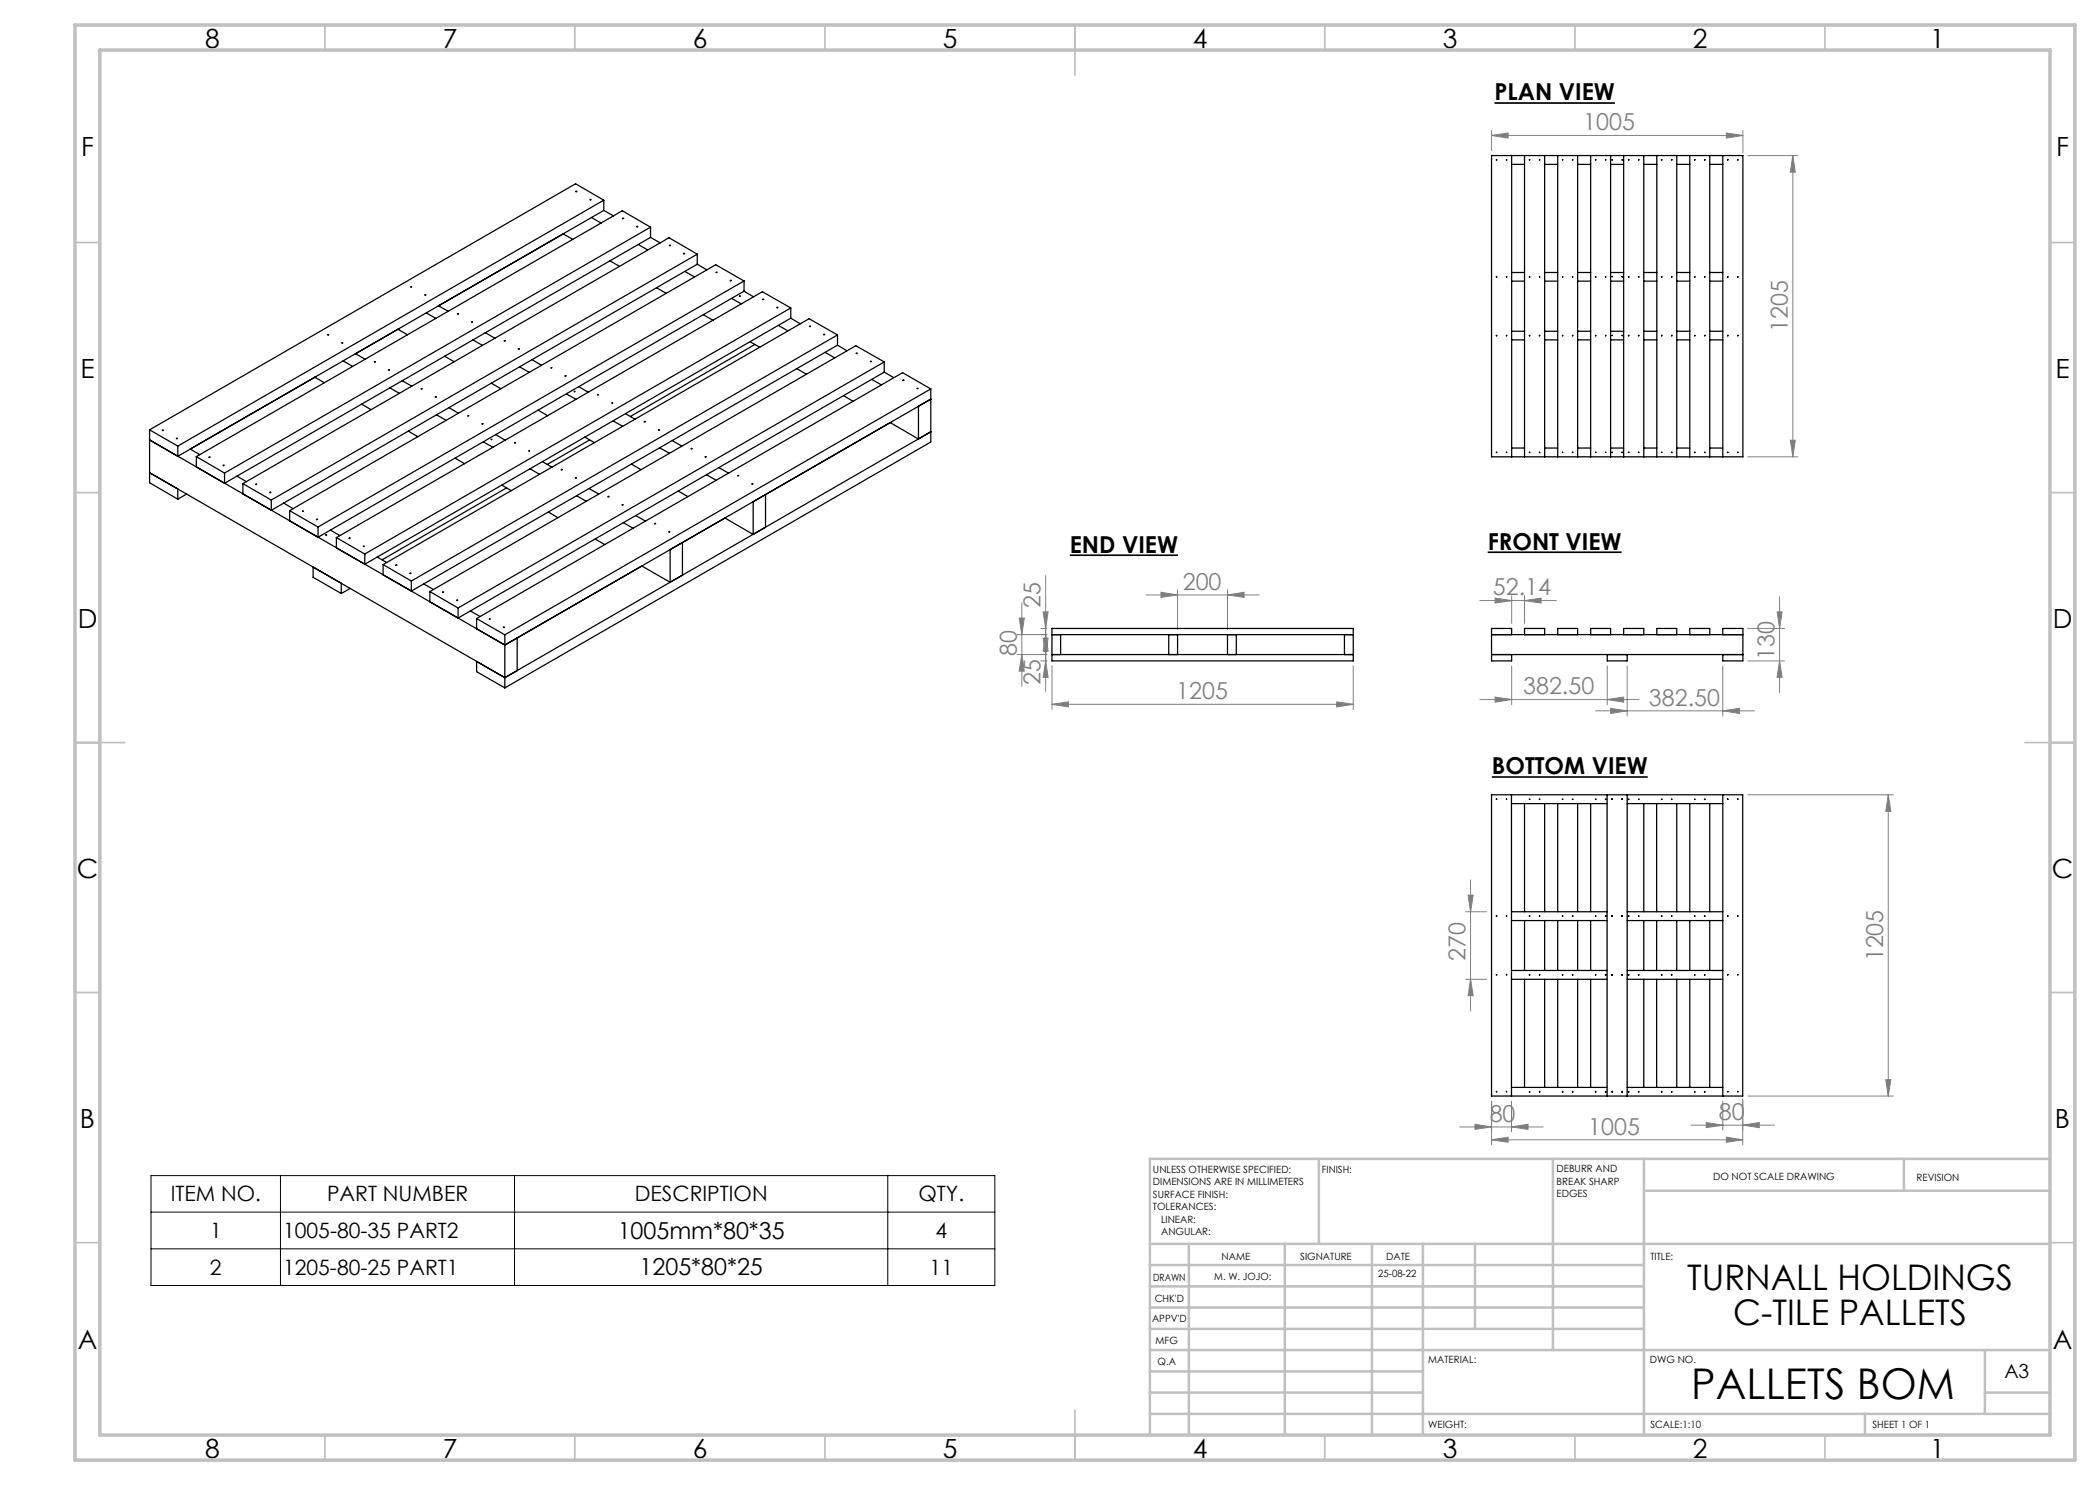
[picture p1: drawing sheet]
<svg xmlns="http://www.w3.org/2000/svg" width="420mm" height="297mm" viewBox="0 0 420 297" stroke-linecap="round" stroke-linejoin="round" font-family="sans-serif">
<path d="M298.9 20.6h24.1M214 111h21.6M297.5 110.4h26.8M298.4 155.4h31.1" fill="none" stroke="#000" stroke-width=".33"/>
<g fill="none" stroke="#808080" stroke-width=".2">
<path d="M298.3 27.1l3.3-.5v1zM298.3 26.1v4M298.3 27.1h50.3M345.3 26.6l3.3 .5-3.3 .5zM348.6 26.1v4.5M349.6 31.1h10M358.6 31.1l.5 3.3h-1zM358.6 31.1v60.3M349.6 91.4h10M358.1 88h1l-.5 3.4zM209.1 115.1v23.2M229.2 119h22.6"/>
<path d="M232.2 118.5l3.3 .5-3.3 .5zM235.5 118v7.9M245.5 119l3.3-.5v1zM245.5 118v7.9M299 119.6l3.3 .5-3.3 .5zM302.3 119.1v5.6M304.9 119.1v5.6M355.9 119.3v19.2M203.4 130.9h6M203.4 126.9h6M203.8 123.6h1.1l-.5 3.3zM204.4 130.9l.5 3.3h-1.1z"/>
<path d="M204.4 120.6v16.7M208.1 125.7h1.3M208.1 132.2h1.3M208.6 122.4h1l-.5 3.3zM208.6 127.6h1l-.5 3.3zM209.1 126.9l.5 3.3h-1zM209.1 132.2l.5 3.3h-1zM210.4 133.2v8.7M270.7 133.2v8.7M296 139.9h31.8M296 120.1h15.3M299 139.4l3.3 .5-3.3 .5z"/>
<path d="M302.3 133.2v7.7M304.9 120.1l3.3-.5v1zM321.5 139.9l3.2-.5v1zM321.5 133.2v7.7M325.4 133.2v10M344.6 133.2v10M349.6 125.7h7.3M349.6 132.2h7.3M355.4 122.4h1l-.5 3.3zM355.9 132.2l.5 3.3h-1zM210.4 140.9l3.3-.5v1zM210.4 140.9h60.3"/>
<path d="M267.3 140.4l3.4 .5-3.4 .5zM319.1 142.2h31.8M322.1 141.7l3.3 .5-3.3 .5zM344.6 142.2l3.3-.5v1zM349.6 159h29.1M377.6 159l.6 3.3h-1zM377.6 159v60.2M293.6 179h1l-.5 3.3zM294.1 176v26.2M293.1 182.3h4.2M293.1 195.9h4.2M294.1 195.9l.5 3.2h-1z"/>
<path d="M348.5 219.7v9.2M349.6 219.2h29.1M377.2 215.9h1l-.6 3.3zM292 225.4h16.6M295 224.9l3.3 .5-3.3 .5zM298.3 228l3.3-.6v1.1zM298.3 220.2v8.7M298.3 228h50.2M302.3 225.4l3.3-.5v1zM302.3 220.2v6.2M338.2 225h16.7M341.2 224.5l3.4 .5-3.4 .5z"/>
<path d="M344.6 220.2v5.8M345.3 227.4l3.2 .6-3.2 .5zM348.5 225l3.4-.5v1z"/>
</g>
<path d="M30.2 235.1h168.8v22h-168.8zM56.1 235.1v22M102.9 235.1v22M177.6 235.1v22M30.2 249.8h168.8M30.2 242.4h168.8" fill="none" stroke="#000" stroke-width=".2"/>
<g fill="none" stroke="#c0c0c0" stroke-width=".35">
<path d="M65 5v5M115 5v5M165 5v5M215 5v10M265 5v5M315 5v5M365 5v5M15 48.5h5M410 48.5h5M15 98.5h5M410 98.5h5M15 148.5h10"/>
<path d="M405 148.5h10M15 198.5h5M410 198.5h5M15 248.5h5M410 248.5h5M65 287v5M115 287v5M165 287v5M215 282v10M265 287v5M315 287v5M365 287v5"/>
</g>
<g fill="none" stroke="#c0c0c0" stroke-width=".5">
<path d="M263.8 231.8v17M310.6 231.8v38.2M328.8 231.8v55.2M328.8 238.2h81.2M380.8 231.8v6.4M410 231.8h-180v55.2M230 248.8h180M230 257.3h98.8M230 253h98.8M237.8 248.8v38.2M257 248.8v38.2M274.4 248.8v38.2"/>
<path d="M284.6 248.8v38.2M295 248.8v17M230 265.8h98.8M230 261.5h98.8M230 278.5h54.6M230 274.3h54.6M230 270h180M397 278.5h13M397 270v12.8M230 282.8h180M373 282.8v4.2"/>
</g>
<path d="M15 5h400v287h-400zM20 10h390v277h-390z" fill="none" stroke="#c0c0c0" stroke-width=".7"/>
<g fill="#808080">
<path d="M299 139.4l3.3 .5-3.3 .5zM321.5 139.9l3.2-.5v1zM322.1 141.7l3.3 .5-3.3 .5zM344.6 142.2l3.3-.5v1zM299 119.6l3.3 .5-3.3 .5zM304.9 120.1l3.3-.5v1zM210.4 140.9l3.3-.5v1zM267.3 140.4l3.4 .5-3.4 .5zM232.2 118.5l3.3 .5-3.3 .5zM245.5 119l3.3-.5v1zM295 224.9l3.3 .5-3.3 .5zM302.3 225.4l3.3-.5v1zM341.2 224.5l3.4 .5-3.4 .5zM348.5 225l3.4-.5v1z"/>
<path d="M298.3 27.1l3.3-.5v1zM345.3 26.6l3.3 .5-3.3 .5z"/>
<path d="M358.1 88h1l-.5 3.4zM358.6 31.1l.5 3.3h-1zM204.4 130.9l.5 3.3h-1.1zM203.8 123.6h1.1l-.5 3.3zM209.1 126.9l.5 3.3h-1zM208.6 122.4h1l-.5 3.3zM209.1 132.2l.5 3.3h-1zM208.6 127.6h1l-.5 3.3z"/>
<path d="M355.4 122.4h1l-.5 3.3zM355.9 132.2l.5 3.3h-1zM377.6 159l.6 3.3h-1zM377.2 215.9h1l-.6 3.3zM293.6 179h1l-.5 3.3zM294.1 195.9l.5 3.2h-1z"/>
<path d="M298.3 228l3.3-.6v1.1zM345.3 227.4l3.2 .6-3.2 .5z"/>
</g>
<g fill="none" stroke="#000" stroke-width=".25">
<path d="M115.2 38.2l.2 .1zM298.3 31.1h50.3v60.3h-50.3zM299.3 31.9v.1zM301.3 31.9v.1zM302.3 31.1v60.3M302.3 32.9h2.6M304.9 31.1v60.3M305.9 31.9l.1 .1zM307.9 31.9v.1zM308.9 31.1v60.3M308.9 32.9h2.6M311.5 31.1v60.3"/>
<path d="M312.5 31.9v.1zM314.5 31.9l.1 .1zM315.5 31.1v60.3M315.5 32.9h2.6M318.1 31.1v60.3M319.1 31.9l.1 .1zM321.1 31.9l.1 .1zM322.1 31.1v60.3M322.1 32.9h2.6M322.4 32h.1M324.4 32h.1zM324.7 31.1v60.3"/>
<path d="M325.7 31.9l.1 .1zM327.7 31.9v.1zM328.8 31.1v60.3M328.8 32.9h2.6M331.4 31.1v60.3M332.3 31.9l.1 .1zM334.3 31.9l.1 .1zM335.4 31.1v60.3M335.4 32.9h2.6M338 31.1v60.3M338.9 31.9l.1 .1zM340.9 31.9l.1 .1z"/>
<path d="M341.9 31.1v60.3M341.9 32.9h2.7M344.6 31.1v60.3M345.5 31.9l.1 .1zM347.6 31.9v.1zM82.1 57.4h.2zM85 58.9l.2 .1-.2 .1zM112.6 46.8h.1M112.6 46.8l-24.9 14.4 1.9 1.1M112.6 46.8l1.9 1.1M118.3 43.5l1.9 1.1M120.8 40l-85.2 49.2"/>
<path d="M120.8 40v2.1M120.8 42.1l-85.2 49.2M120.8 40l-5.7-3.2-85.2 49.2M120.8 42.1l1.9 1.1M122 52.2l1.9 1.1M124.6 43.6l.1 .1h-.1zM127.6 48.9l1.9 1.1M130.1 45.4l-85.2 49.2M130.1 45.4v2.1M130.1 47.5l-85.2 49.2M130.1 45.4l-5.6-3.2-85.2 49.1M130.1 47.5l1.9 1.1"/>
<path d="M131.3 57.6l1.9 1.1M133.9 49l.2 .1h-.2zM137 54.3l1.9 1.1M139.5 50.8l-5.7-3.2-85.2 49.1M139.5 50.8l-85.2 49.2M139.5 50.8v2M139.5 52.8l-85.2 49.3v-2.1M139.5 52.8l1.9 1.2M146.3 59.7l1.9 1.1M148.8 58.2l-85.2 49.3v-2.1M148.8 56.2l-5.6-3.3-85.3 49.2M148.8 56.2l-85.2 49.2"/>
<path d="M148.8 56.2v2M148.8 58.2l1.9 1.2M152.6 59.8l.2 .1zM299.3 55.3l.1 .1zM301.3 55.3v.1zM302.3 56.2h2.6M302.3 54.5h2.6M305.9 55.3h.1zM307.9 55.3l.1 .1zM308.9 56.2h2.6M308.9 54.5h2.6M312.5 55.3l.1 .1z"/>
<path d="M314.5 55.3h.1zM315.5 56.2h2.6M315.5 54.5h2.6M319.1 55.3l.1 .1zM321.1 55.3l.1 .1zM322.1 56.2h2.6M322.1 54.5h2.6M322.4 55.3h.1M324.4 55.3h.1zM325.7 55.3h.1zM327.7 55.3l.1 .1zM328.8 56.2h2.6"/>
<path d="M328.8 54.5h2.6M332.3 55.3h.1zM335.4 56.2h2.6M335.4 54.5h2.6M338.9 55.3l.1 .1zM340.9 55.3h.1zM341.9 56.2h2.7M341.9 54.5h2.7M345.5 55.3l.1 .1zM347.5 55.3l.1 .1zM63 75.5h.1M63 75.5l-25 14.3 2 1.1"/>
<path d="M63 75.5l1.9 1M65.5 67h.2zM68.3 68.6h.2zM68.6 72.2l1.9 1.1M71.1 70.7l1.9 1.2M74.9 72.4h.2zM77.7 74h.2zM78 77.6l1.9 1.1M79.6 65.9h.1M79.6 65.9l1.9 1.1M80.4 76.1l2 1.2M85.2 62.6l2 1.1"/>
<path d="M87 79.4h.2zM88.9 71.3l1.9 1.1M91.5 62.8h.2zM94.3 64.4h.2zM94.6 68l1.9 1.1M97 66.5l2 1.2M98.2 76.6l2 1.1M103.6 69.8h.3zM103.9 73.4l1.9 1.1M106.4 71.9l1.9 1.2M110.2 73.6h.1zM113 75.1l.2 .1z"/>
<path d="M113.3 78.8l1.9 1.1M115.7 77.3l2 1.2M140.7 62.9l1.9 1.2M150 68.3l1.9 1.2M151 68.9l-24.9 14.4M155.7 65.1l1.9 1.1M158.2 61.6l-85.2 49.2M158.2 61.6v2M158.2 63.6l-85.2 49.3v-2.1M158.2 61.6l-5.7-3.3-85.2 49.2M158.2 63.6l1.9 1.2M159.3 73.7l2 1.2"/>
<path d="M164.7 66.9l.2 .1zM165 70.5l1.9 1.1M167.5 67l-5.7-3.3-85.2 49.2M167.5 67l-85.2 49.2M167.5 67v2M167.5 69l-85.2 49.2M167.5 69l1.9 1.2M168.7 79.1l1.9 1.2M174.1 72.2l.2 .1zM174.3 75.9l2 1.1M176.8 72.4l-5.6-3.3-85.2 49.2M176.8 72.4l-85.2 49.2"/>
<path d="M176.8 72.4v2M176.8 74.4l-85.2 49.2M176.8 74.4l2 1.1M183.4 77.6l.2 .1zM186.2 77.8l-5.7-3.3-85.2 49.2M186.2 77.8l-85.2 49.2M186.2 77.8v10.6l-85.2 49.2M299.3 67.1v.1zM301.3 67.1v.1zM302.3 68h2.6M302.3 66.2h2.6M307.9 67.1v.1z"/>
<path d="M308.9 68h2.6M308.9 66.2h2.6M312.5 67.1l.1 .1zM315.5 68h2.6M315.5 66.2h2.6M319.1 67.1h.1zM321.1 67.1l.1 .1zM322.1 68h2.6M322.1 66.2h2.6M322.4 67.1h.1M324.4 67.1h.1zM327.7 67.1h.1z"/>
<path d="M328.8 68h2.6M328.8 66.2h2.6M332.3 67.1h.1zM335.4 68h2.6M335.4 66.2h2.6M338.9 67.1l.1 .1zM340.9 67.1h.1zM341.9 68h2.7M341.9 66.2h2.7M345.5 67.1h.1zM347.5 67.1l.1 .1zM29.9 86v10.6l5.7 3.2"/>
<path d="M29.9 86l5.7 3.2M32.5 86h.2l-.2 .1zM35.6 91.3l-5.7-3.3 71.1 41M35.6 89.2v2.1M35.6 99.8v-2l-5.7-3.3 71.1 41M37.3 98.8l-1.7 1M39.3 91.3v2.1l5.6 3.3M39.3 91.3l5.6 3.3M41.8 91.4h.2zM44.9 94.6v2.1M47.4 95.2l1.9 1.1M48.6 96.7l5.7 3.3"/>
<path d="M48.6 96.7v2.1M54 98.5h.2zM72.3 80.8l1.9 1.1M81.6 86.2l2 1.1M87.3 83l1.9 1.1M89.8 81.5l1.9 1.2M91 91.6l1.9 1.1M93.6 83.1l.1 .1zM96.4 84.8h.2zM96.7 88.4l1.9 1.1M99.1 86.9l1.9 1.1M100.3 97l2 1.1"/>
<path d="M101.3 97.6l-24.9 14.4M106 93.8l1.9 1.1M107.6 82l1.9 1.1M108.5 92.3l1.9 1.1M112.3 93.9l.1 .1zM115.1 95.5l.2 .1zM115.3 99.2l2 1.1M116.9 87.4l2 1.1M117.8 97.7l1.9 1.1M117.9 88l-8.4 4.9M122.4 80.5l.1 .1zM122.6 84.2l1.9 1.1"/>
<path d="M125.1 82.7l1.9 1.2M126.3 92.8l1.9 1.1M131.7 85.9l.2 .1zM131.9 89.6l2 1.1M134.4 88.1l1.9 1.1M135.6 98.2l1.9 1.1M138.2 89.7h.2zM141.3 94.9l1.9 1.2M143.8 93.5l1.9 1.1M147.5 95.1h.2zM153.1 98.9l-2.5 1.4v6.6M153.1 98.9v6.5l-2.5 1.5"/>
<path d="M183.7 87.8v-6.6l2.5-1.4-85.2 49.2M183.7 87.8l2.5-1.4-85.2 49.1M183.7 87.8l-5.7-3.3-24.9 14.4M299.3 90.4l.1 .1zM301.3 90.4l.1 .1zM302.3 89.6h2.6M305.9 90.4l.1 .1zM307.9 90.4l.1 .1zM308.9 89.6h2.6M312.5 90.4h.1M314.5 90.4l.1 .1zM315.5 89.6h2.6"/>
<path d="M319.1 90.4l.1 .1zM321.1 90.4h.1M322.1 89.6h2.6M322.4 90.4h.1M324.4 90.5l.1-.1zM325.7 90.4l.1 .1zM327.7 90.4l.1 .1zM328.8 89.6h2.6M332.4 90.4h.1M334.3 90.4l.1 .1zM335.4 89.6h2.6M338.9 90.4l.1 .1z"/>
<path d="M340.9 90.5l.1-.1zM341.9 89.6h2.7M345.5 90.4l.1 .1zM347.5 90.4l.1 .1zM56.7 100.6l1.9 1.1M57.9 102.1l5.7 3.3M57.9 102.1v2.1M60.5 102.2l.2 .1zM62.6 113.4l5.7 3.3v2l-5.7-3.2zM65.2 107h.1zM66.1 106l1.9 1.1M67.3 107.5l5.7 3.3"/>
<path d="M67.3 107.5v2.1M70 117.7l-1.7 1M72.7 109.2l.1 .1zM75.4 111.4l1.9 1.1M76.6 112.9l5.7 3.3M76.6 112.9v2.1l5.7 3.2M82 114.6l.2 .1zM82.3 116.2v2M84.8 116.8l1.9 1.1M86 118.3l5.6 3.3M86 118.3v2.1l5.6 3.2M109.7 102.4l1.9 1.1"/>
<path d="M119 107.8l1.9 1.1M124.7 104.5l1.9 1.2M127.1 103.1l2 1.1M130.9 104.7h.2zM134 116.4l-5.6-3.2-25 14.4M136.5 108.5l-2.5 1.4v6.5M136.5 108.5v6.5l-2.5 1.4M150.6 106.9l-5.6-3.3-8.5 4.9M91.6 121.6v2M94.1 122.2l1.9 1.1M95.3 123.7l5.7 3.3M95.3 123.7v2.1l5.7 3.2"/>
<path d="M100.7 125.4l.2 .1zM101 135.5l-5.7-3.2v2l5.7 3.3M101 127v10.6M103.4 127.6l-2.4 1.4M103.4 127.6v6.5l-2.4 1.4M210.4 125.7h60.3v6.5h-60.3zM210.4 126.9h60.3M210.4 130.9h60.3M212.1 126.9v4M233.8 126.9v4M235.5 126.9v4M245.5 126.9v4"/>
<path d="M247.3 126.9v4M268.9 126.9v4M298.3 126.9h50.3M298.3 130.9h50.3M302.3 126.9v-1.2h-4v6.5h4v-1.3M304.9 126.9v-1.2h4v1.2M311.5 126.9v-1.2h4v1.2M318.1 126.9v-1.2h4v1.2M321.5 130.9v1.3h3.9v-1.3M324.7 126.9v-1.2h4.1v1.2M331.4 126.9v-1.2h4v1.2M338 126.9v-1.2h3.9v1.2"/>
<path d="M344.6 126.9v-1.2h4v6.5h-4v-1.3M298.3 159h50.2v60.2h-50.2zM299.3 159.8l.1 .1zM301.3 159.8v.1zM302.3 159v60.2M305.9 159.8v.1zM307.9 159.8l.1 .1zM312.5 159.8v.1zM314.5 159.8v.1zM319.1 159.8v.1zM321.1 159.8l.1 .1zM321.4 159v60.2"/>
<path d="M322.4 159.8l.1 .1zM322.4 159.9h.1M324.4 159.8l.1 .1zM325.4 159v60.2M325.7 159.8l.1 .1zM327.7 159.8h.1zM332.3 159.8l.1 .1zM334.3 159.8l.1 .1zM338.9 159.8v.1zM340.9 159.8l.1 .1zM344.6 159v60.2M345.5 159.8l.1 .1z"/>
<path d="M347.5 159.8l.1 .1zM302.3 160.7h19.1M304.9 160.7v21.6M308.9 160.7v21.6M311.5 160.7v21.6M315.5 160.7v21.6M318.1 160.7v21.6M325.4 160.7h19.2M328.8 160.7v21.6M331.3 160.7v21.6M335.4 160.7v21.6M338 160.7v21.6"/>
<path d="M341.9 160.7v21.6M299.3 183.2v.1zM299.3 194.9v.1zM301.3 194.9v.1zM301.3 183.2v.1zM302.3 184.1h19.1M302.3 182.3h19.1M302.3 194.1h19.1M302.3 195.9h19.1M304.9 184.1v10M304.9 195.9v21.6M305.9 194.9l.1 .1z"/>
<path d="M305.9 183.2l.1 .1zM307.9 194.9l.1 .1zM307.9 183.2v.1zM308.9 184.1v10M308.9 195.9v21.6M311.5 184.1v10M311.5 195.9v21.6M312.5 183.2l.1 .1zM312.5 194.9l.1 .1zM314.5 194.9l.1 .1zM314.5 183.2l.1 .1zM315.5 184.1v10"/>
<path d="M315.5 195.9v21.6M318.1 184.1v10M318.1 195.9v21.6M319.1 194.9l.1 .1zM319.1 183.2v.1zM321.1 183.2l.1 .1zM321.1 194.9l.1 .1zM322.4 183.2l.1 .1zM322.4 194.9l.1 .1zM322.4 183.3h.1M322.4 195h.1M324.4 194.9l.1 .1z"/>
<path d="M324.4 183.2h.1zM324.4 183.2l.1 .1zM325.4 184.1h19.2M325.4 182.3h19.2M325.4 194.1h19.2M325.4 195.9h19.2M325.7 194.9l.1 .1zM325.7 183.2v.1zM327.7 194.9l.1 .1zM327.7 183.2v.1zM328.8 184.1v10M328.8 195.9v21.6"/>
<path d="M331.3 184.1v10M331.3 195.9v21.6M332.3 194.9l.1 .1zM332.3 183.2l.1 .1zM334.3 194.9l.1 .1zM334.3 183.2v.1zM335.4 184.1v10M335.4 195.9v21.6M338 184.1v10M338 195.9v21.6M338.9 195h.1M338.9 183.2l.1 .1z"/>
<path d="M340.9 194.9l.1 .1zM340.9 183.2l.1 .1zM341.9 184.1v10M341.9 195.9v21.6M345.5 183.2l.1 .1zM345.5 194.9l.1 .1zM347.5 194.9l.1 .1zM347.5 183.2l.1 .1zM299.3 218.3v.1zM301.3 218.3v.1zM302.3 217.5h19.1M305.9 218.3v.1z"/>
<path d="M307.9 218.3l.1 .1zM312.5 218.3v.1zM314.5 218.3v.1zM319.1 218.3l.1 .1zM321.1 218.3v.1zM322.4 218.3v.1zM322.4 218.4h.1M324.4 218.3v.1zM325.4 217.5h19.2M325.7 218.3l.1 .1zM327.7 218.3l.1 .1zM332.3 218.3l.1 .1z"/>
<path d="M334.3 218.3l.1 .1zM338.9 218.3l.1 .1zM340.9 218.3l.1 .1zM345.5 218.3l.1 .1zM347.5 218.3l.1 .1z"/>
<circle cx="118.1" cy="39.9" r=".09"/>
<circle cx="127.5" cy="45.3" r=".09"/>
<circle cx="136.8" cy="50.7" r=".09"/>
<circle cx="143.3" cy="54.5" r=".07"/>
<circle cx="146.2" cy="56.1" r=".07"/>
<circle cx="148" cy="59.2" r=".08"/>
<circle cx="334.4" cy="55.4" r=".06"/>
<circle cx="84.3" cy="77.7" r=".08"/>
<circle cx="100.9" cy="68.1" r=".08"/>
<circle cx="114.9" cy="78.3" r=".08"/>
<circle cx="119.6" cy="78.9" r=".08"/>
<circle cx="155.5" cy="61.5" r=".08"/>
<circle cx="162" cy="65.3" r=".09"/>
<circle cx="171.4" cy="70.7" r=".09"/>
<circle cx="180.7" cy="76.1" r=".09"/>
<circle cx="305.9" cy="67.1" r=".06"/>
<circle cx="314.5" cy="67.1" r=".06"/>
<circle cx="325.7" cy="67.1" r=".06"/>
<circle cx="334.4" cy="67.1" r=".06"/>
<circle cx="35.4" cy="87.7" r=".09"/>
<circle cx="44.7" cy="93.1" r=".09"/>
<circle cx="51.3" cy="96.9" r=".07"/>
<circle cx="98.3" cy="87.9" r=".07"/>
<circle cx="103" cy="88.5" r=".08"/>
<circle cx="105.8" cy="90.2" r=".09"/>
<circle cx="121.7" cy="99.3" r=".09"/>
<circle cx="128.9" cy="84.3" r=".08"/>
<circle cx="141.1" cy="91.4" r=".08"/>
<circle cx="150.5" cy="96.8" r=".08"/>
<circle cx="63.4" cy="103.9" r=".08"/>
<circle cx="69.9" cy="107.6" r=".09"/>
<circle cx="79.3" cy="113" r=".09"/>
<circle cx="88.6" cy="118.4" r=".09"/>
<circle cx="124.5" cy="101" r=".08"/>
<circle cx="133.8" cy="106.4" r=".08"/>
<circle cx="91.5" cy="120.1" r=".09"/>
<circle cx="98" cy="123.8" r=".09"/>
</g>
<text font-size="8.5" x="338.3" y="279.7">PALLETS BOM</text>
<g font-size="7.1">
<text x="337.4" y="258">TURNALL HOLDINGS</text>
<text x="346.6" y="265.1">C-TILE PALLETS</text>
</g>
<g font-size="5.3">
<text x="41" y="9.5">8</text>
<text x="88.5" y="9.5">7</text>
<text x="138.5" y="9.5">6</text>
<text x="188.5" y="9.5">5</text>
<text x="238.5" y="9.5">4</text>
<text x="288.5" y="9.5">3</text>
<text x="338.5" y="9.5">2</text>
<text x="386" y="9.5">1</text>
<text x="16.2" y="31.3">F</text>
<text x="411.2" y="31.3">F</text>
<text x="16.1" y="75.5">E</text>
<text x="411.1" y="75.5">E</text>
<text x="15.5" y="125.5">D</text>
<text x="410.5" y="125.5">D</text>
<text x="15.4" y="175.5">C</text>
<text x="410.4" y="175.5">C</text>
<text x="16" y="225.5">B</text>
<text x="411" y="225.5">B</text>
<text x="15.5" y="269.8">A</text>
<text x="410.5" y="269.8">A</text>
<text x="41" y="291.5">8</text>
<text x="88.5" y="291.5">7</text>
<text x="138.5" y="291.5">6</text>
<text x="188.5" y="291.5">5</text>
<text x="238.5" y="291.5">4</text>
<text x="288.5" y="291.5">3</text>
<text x="338.5" y="291.5">2</text>
<text x="386" y="291.5">1</text>
</g>
<g font-size="4.7">
<text x="298.9" y="20.1">PLAN VIEW</text>
<text x="214" y="110.5">END VIEW</text>
<text x="297.5" y="109.9">FRONT VIEW</text>
<text x="298.4" y="154.9">BOTTOM VIEW</text>
<text x="123.5" y="247.8">1005mm*80*35</text>
<text x="127.9" y="255.1">1205*80*25</text>
</g>
<g font-size="4.7" fill="#808080">
<text x="316.7" y="26.1">1005</text>
<text x="357.6" y="66.4" transform="rotate(-90 357.6 66.4)">1205</text>
<text x="236.6" y="117.9">200</text>
<text x="298.6" y="119.1">52.14</text>
<text x="208.1" y="121.5" transform="rotate(-90 208.1 121.5)">25</text>
<text x="203.4" y="131.2" transform="rotate(-90 203.4 131.2)">80</text>
<text x="208.1" y="136.9" transform="rotate(-90 208.1 136.9)">25</text>
<text x="354.9" y="132" transform="rotate(-90 354.9 132)">130</text>
<text x="235.3" y="139.8">1205</text>
<text x="304.6" y="138.9">382.50</text>
<text x="329.8" y="141.1">382.50</text>
<text x="293.1" y="192.2" transform="rotate(-90 293.1 192.2)">270</text>
<text x="376.7" y="192.3" transform="rotate(-90 376.7 192.3)">1205</text>
<text x="297.9" y="224.3">80</text>
<text x="317.7" y="226.9">1005</text>
<text x="343.8" y="224">80</text>
</g>
<g font-size="4.2">
<text x="34.1" y="240.3">ITEM NO.</text>
<text x="65.4" y="240.3">PART NUMBER</text>
<text x="127" y="240.3">DESCRIPTION</text>
<text x="183.7" y="240.3">QTY.</text>
<text x="42" y="247.6">1</text>
<text x="56.6" y="247.6">1005-80-35 PART2</text>
<text x="187.1" y="247.6">4</text>
<text x="42" y="254.9">2</text>
<text x="56.6" y="254.9">1205-80-25 PART1</text>
<text x="185.9" y="254.9">11</text>
</g>
<text font-size="3.9" x="400.9" y="275.5">A3</text>
<g font-size="2">
<text x="230.6" y="234.6">UNLESS OTHERWISE SPECIFIED:</text>
<text x="230.6" y="237.1">DIMENSIONS ARE IN MILLIMETERS</text>
<text x="230.6" y="239.6">SURFACE FINISH:</text>
<text x="264.4" y="234.6">FINISH:</text>
<text x="311.3" y="234.5">DEBURR AND</text>
<text x="311.3" y="237">BREAK SHARP</text>
<text x="311.3" y="239.5">EDGES</text>
<text x="342.6" y="236">DO NOT SCALE DRAWING</text>
<text x="383.3" y="236.2">REVISION</text>
<text x="230.6" y="242.1">TOLERANCES:</text>
<text x="232.2" y="244.6">LINEAR:</text>
<text x="232.2" y="247.1">ANGULAR:</text>
<text x="244.3" y="252">NAME</text>
<text x="260" y="251.9">SIGNATURE</text>
<text x="277.2" y="251.9">DATE</text>
<text x="330.1" y="251.9">TITLE:</text>
<text x="230.6" y="256.1">DRAWN</text>
<text x="242.9" y="256.1">M. W. JOJO:</text>
<text x="275.6" y="255.5">25-08-22</text>
<text x="230.9" y="260.3">CHK'D</text>
<text x="230.4" y="264.4">APPV'D</text>
<text x="231.1" y="268.8">MFG</text>
<text x="231.5" y="273">Q.A</text>
<text x="285.6" y="272.5">MATERIAL:</text>
<text x="330" y="272.5">DWG NO.</text>
<text x="285.6" y="285.5">WEIGHT:</text>
<text x="330.1" y="285.6">SCALE:1:10</text>
<text x="374.5" y="285.6">SHEET 1 OF 1</text>
</g>
</svg>
